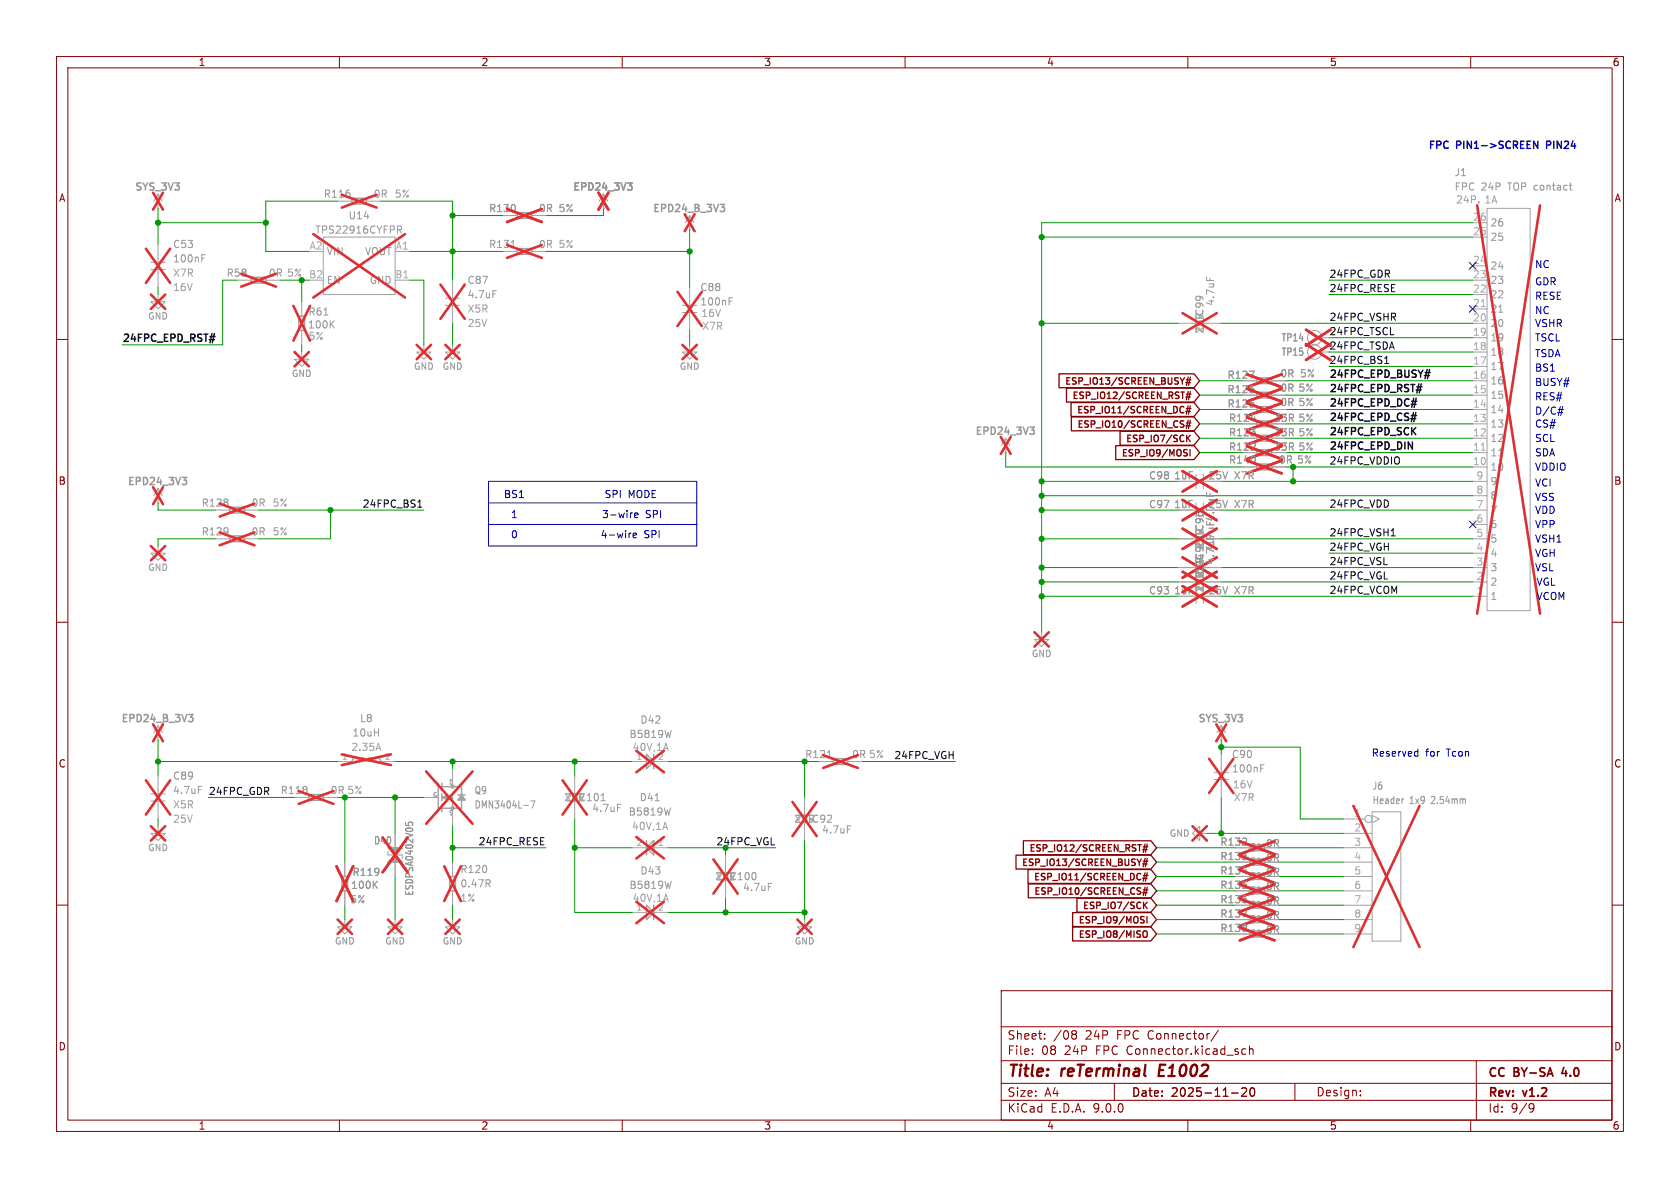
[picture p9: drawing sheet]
<svg xmlns="http://www.w3.org/2000/svg" width="297mm" height="210mm" viewBox="0 0 297 210" stroke-linecap="round" stroke-linejoin="round" font-family="sans-serif">
<g fill="none" stroke="#840000" stroke-width=".18">
<path d="M10 10h277v190h-277zM12 12h273v186h-273zM60 10v2M110 10v2M160 10v2M210 10v2M260 10v2M10 60h2M285 60h2M10 110h2M285 110h2M10 160h2"/>
<path d="M177 175.1h107.9v22.9h-107.9zM285 160h2M60 198v2M110 198v2M160 198v2M177 194.5h108M177 191.5h108M177 187.5h108M177 181.5h108M182.5 186.3v.1M182.5 185.5v.1M184.7 183.6v.1"/>
<path d="M184.7 182.8v.1M189.7 182.2l.5 .1 .1 .2-.3 .3M189.7 182.8h.3M190 182.8l.2 .2 .1 .4-.1 .2-.5 .1M197 191.5v3M210 198v2M215.4 182.1l-1.3 2M217.7 193.2h1.2M219.5 192.4l.6-.1 .2 .1 .1 .3-.9 1.1h.9M219.5 186.1l.3 .3 .4-.1M220.2 185.5l-.4-.1-.3 .3M220.9 185.5l.2-.1 .4 .1v.9"/>
<path d="M220.9 184.9v1.5M221.1 192.4l.2-.1a.81 .81 0 0 1 .6 .6 .81 .81 0 0 1-.3 .8l-.1 .1a.81 .81 0 0 1-.4-1.4zM228.9 191.5v2.9M240.5 193.6v.1M240.5 192.8v.1M260 198v2M261 187.5v10.5M270.6 195.1l.5 .1a.99 .99 0 0 1-.4 1.4h-.2M271.2 195.7l-.3 .3h-.3"/>
</g>
<path d="M205.1 188.2l-.3 2h1" fill="none" stroke="#840000" stroke-width=".4"/>
<path d="M276.5 188.7l-.4 1.1h.9" fill="none" stroke="#840000" stroke-width=".3"/>
<g fill="none" stroke="#a1a1a1" stroke-width=".18">
<path d="M257.7 34.7l.4-.1 .3 .4-.8 .9h.8M259.2 34.6l-.3 .9h.8M259.5 35v.9M260.1 35.3l.6-.1 .2-.2-.1-.3-.7-.1v1.3M260.3 39.4h2.6M261.4 35.6l.1 .1M261.4 35.6v.2M261.5 35.7l-.1 .2M261.5 35.7l-.1 .1M262.7 35.9h.7M262.7 35l.3-.4v1.3M262.9 36.8h7.6v71.2h-7.6z"/>
<path d="M263.8 35.9l.4-1.3 .4 1.3M263.9 35.5h.6M78.7 52.7h2.6M78.7 54h2.6M80 49.5v3.2M80 54v3.2M260.3 59.7h2.6M260.3 57.2h2.6M260.3 54.6h2.6M260.3 52.1h2.6M260.3 49.5h2.6M260.3 47h2.6"/>
<path d="M260.3 41.9h2.6M74.9 61v1.2h1.3l-1.3 1.3-1.2-1.3h1.2M80 61v1.2h1.3l-1.3 1.3-1.3-1.3h1.3M260.3 77.5h2.6M260.3 74.9h2.6M260.3 72.4h2.6M260.3 69.9h2.6M260.3 67.3h2.6M260.3 64.8h2.6M260.3 62.2h2.6M260.3 97.8h2.6M260.3 95.3h2.6"/>
<path d="M260.3 92.7h2.6M260.3 90.2h2.6M260.3 87.6h2.6M260.3 85.1h2.6M260.3 82.6h2.6M260.3 80h2.6M184.1 111.8v1.2h1.3l-1.3 1.3-1.2-1.3h1.2M260.3 105.4h2.6M260.3 102.9h2.6M260.3 100.3h2.6M80 135.9v2.5M101.6 137.2v3.1"/>
<path d="M74.9 141h2.6M80 142.9v3.2M101.6 142.2v2.6M80 162.6v1.2h1.3l-1.3 1.3-1.3-1.3h1.3"/>
</g>
<g fill="none" stroke="#e12e31" stroke-width=".46">
<path d="M261.1 36.3l11.2 72.2M272.3 36.3l-11.2 72.2M77.9 50.3l4.3 6.1M82.2 50.3l-4.3 6.1M73.7 61l2.5 2.5M76.2 61l-2.5 2.5M78.7 61l2.6 2.5M81.3 61l-2.6 2.5M182.9 111.8l2.5 2.5M185.4 111.8l-2.5 2.5M75.3 136.4l8.2 9.2M83.5 136.4l-8.2 9.2"/>
<path d="M99.5 137.9l4.2 6.1M103.7 137.9l-4.2 6.1M78.7 162.6l2.6 2.5M81.3 162.6l-2.6 2.5"/>
</g>
<path d="M277.4 32.8h.5M277.7 33.5l.2 .1M87.1 51.4h.6M264.9 55.2h.8M264.9 80.6h.8M92.6 142.4h.8M93.8 141.6h.8l-.5 1.3M106.3 141.5h.7M109.2 142.2h.6" fill="none" stroke="#989898" stroke-width=".18"/>
<g fill="none" stroke="#a1a1a1" stroke-width=".25">
<path d="M77.5 138.4v5.1M78.1 138.4v1.3M78.1 139.1h3.5v3.8h-3.5M78.1 140.3v1.3M78.1 142.2v1.3M78.4 141l.7 .3M78.4 141h1.6v1.9M78.6 140.8l.5 .5M79.1 140.7l-1 .3 1 .3M79.1 140.7l-.7 .3M79.1 140.7v.6M81 140.5h1.2"/>
<path d="M81.6 140.5l.6 .9h-1.2zM81.6 141l-.3 .3M81.6 141l-.3 .4M81.6 141l.3 .3M81.6 141l.3 .4"/>
<circle cx="80" cy="142.9" r=".25"/>
</g>
<path d="M261.9 54.2h.7M261.9 79.6h.7" fill="none" stroke="#aaa" stroke-width=".18"/>
<path d="M60.5 154.9h1v2.6h-1z" fill="#f0f0f0"/>
<path d="M60.5 154.9h1v2.6h-1z" fill="none" stroke="#a1a1a1" stroke-width=".25"/>
<path d="M61 152.4v2.5M61 157.5v2.5" fill="none" stroke="#a1a1a1" stroke-width=".18"/>
<path d="M66.2 156.3l.5 .7M66.7 155.8l-.7 .7" fill="none" stroke="#989898" stroke-width=".18"/>
<path d="M59.5 153.1l2.9 6.2M62.4 153.1l-2.9 6.2" fill="none" stroke="#e12e31" stroke-width=".46"/>
<path d="M91.4 43.9h2.6v1.1h-2.6z" fill="#f0f0f0"/>
<path d="M91.4 43.9h2.6v1.1h-2.6z" fill="none" stroke="#a1a1a1" stroke-width=".25"/>
<path d="M88.9 44.5h2.5M94 44.5h2.5" fill="none" stroke="#a1a1a1" stroke-width=".18"/>
<path d="M90.4 43.8h.7" fill="none" stroke="#989898" stroke-width=".18"/>
<path d="M89.6 43.3l6.2 2.3M95.8 43.3l-6.2 2.3" fill="none" stroke="#e12e31" stroke-width=".46"/>
<path d="M91.4 37.6h2.6v1h-2.6z" fill="#f0f0f0"/>
<path d="M91.4 37.6h2.6v1h-2.6z" fill="none" stroke="#a1a1a1" stroke-width=".25"/>
<g fill="none" stroke="#a1a1a1" stroke-width=".18">
<path d="M88.9 38.1h2.5M94 38.1h2.5M106.7 36.8h.1M106.7 34.3l-.8 1.3M106.7 34.3l.7 1.3M106.7 34.3v2.5M121.9 38.1l-.7 1.3M121.9 38.1l.8 1.3M121.9 38.1v2.5M120.6 54h2.6M120.6 55.2h2.6M121.9 40.6h.1"/>
<path d="M121.9 50.8v3.2M121.9 55.2v3.2M121.9 61v1.2h1.3l-1.3 1.3-1.3-1.3h1.3M177.8 77.5l-.8 1.2M177.8 77.5l.8 1.2M177.8 77.5v2.5M177.8 80h.1M208.3 95.3h3.2M210.8 90.2h.7M210.8 85.1h.7M211.5 83.8v2.6M211.5 88.9v2.5"/>
<path d="M212.7 83.8v2.6M212.7 88.9v2.5M212.7 90.2h.7M212.7 85.1h.7M213.4 95.3h2.5M69.8 162.6v1.2h1.3l-1.3 1.3-1.2-1.3h1.2"/>
</g>
<g fill="none" stroke="#e12e31" stroke-width=".46">
<path d="M89.6 37l6.2 2.2M95.8 37l-6.2 2.2M105.8 34.1l1.8 3M107.6 34.1l-1.8 3M121 37.9l1.8 3M122.8 37.9l-1.8 3M119.8 51.6l4.3 6M124.1 51.6l-4.3 6M120.6 61l2.6 2.5M123.2 61l-2.6 2.5M176.9 77.2l1.8 3M178.7 77.2l-1.8 3"/>
<path d="M209.1 88.4l6 3.6M209.1 83.3l6 3.6M209.1 93.5l6 3.5M215.1 88.4l-6 3.6M215.1 83.3l-6 3.6M215.1 93.5l-6 3.5M68.6 162.6l2.5 2.5M71.1 162.6l-2.5 2.5"/>
</g>
<path d="M110.9 32.3h.8l-.4 .5 .4 .1v.5l-.2 .2h-.4M127.3 36.1h.8l-.4 .5 .3 .1 .1 .5-.3 .2h-.3M182.1 75.5h.7l-.4 .5 .4 .1v.4l-.2 .3h-.4" fill="none" stroke="#989898" stroke-width=".25"/>
<path d="M128.9 53.3h.4M128.9 52.6h.6M213.3 87.1v.6" fill="none" stroke="#989898" stroke-width=".18"/>
<path d="M222.2 82h2.6v1.1h-2.6z" fill="#f0f0f0"/>
<path d="M222.2 82h2.6v1.1h-2.6z" fill="none" stroke="#a1a1a1" stroke-width=".25"/>
<path d="M219.7 82.6h2.5M224.8 82.6h2.5" fill="none" stroke="#a1a1a1" stroke-width=".18"/>
<path d="M220.4 81.4l6.2 2.3M226.6 81.4l-6.2 2.3" fill="none" stroke="#e12e31" stroke-width=".46"/>
<path d="M222.2 79.5h2.6v1h-2.6z" fill="#f0f0f0"/>
<path d="M222.2 79.5h2.6v1h-2.6z" fill="none" stroke="#a1a1a1" stroke-width=".25"/>
<path d="M219.7 80h2.5" fill="none" stroke="#a1a1a1" stroke-width=".18"/>
<path d="M220.4 78.9l6.2 2.2M226.6 78.9l-6.2 2.2" fill="none" stroke="#e12e31" stroke-width=".46"/>
<path d="M222.2 77h2.6v1h-2.6z" fill="#f0f0f0"/>
<path d="M222.2 77h2.6v1h-2.6z" fill="none" stroke="#a1a1a1" stroke-width=".25"/>
<path d="M219.7 77.5h2.5M68.6 149.9h2.5l-2.5 2.5h2.5zM68.6 150.5v.6h2.5v.7M69.8 147.3v2.6M69.8 152.4v2.5M218.4 149.9h2.6M218.4 154.9h2.6M61 162.6v1.2h1.2l-1.2 1.3-1.3-1.3h1.3" fill="none" stroke="#a1a1a1" stroke-width=".18"/>
<path d="M220.4 76.3l6.2 2.3M226.6 76.3l-6.2 2.3M67.7 148.1l4.3 6.1M72 148.1l-4.3 6.1M219.2 148.7l6.1 2.3M219.2 153.8l6.1 2.3M225.3 148.7l-6.1 2.3M225.3 153.8l-6.1 2.3M59.7 162.6l2.5 2.5M62.2 162.6l-2.5 2.5" fill="none" stroke="#e12e31" stroke-width=".46"/>
<path d="M71.7 145.4v.5M72.2 145.8v-.3l.2-.2 .5 .1 .1 .4M219.7 154.1h.8" fill="none" stroke="#989898" stroke-width=".18"/>
<g fill="#a1a1a1" stroke="#a1a1a1" stroke-width=".18">
<path d="M68.6 152.4l1.2-1.3 1.3 1.3z"/>
<path d="M68.6 149.9h2.5l-1.3 1.2z"/>
</g>
<path d="M222.2 74.4h2.6v1h-2.6z" fill="#f0f0f0"/>
<path d="M222.2 74.4h2.6v1h-2.6z" fill="none" stroke="#a1a1a1" stroke-width=".25"/>
<path d="M219.7 74.9h2.5" fill="none" stroke="#a1a1a1" stroke-width=".18"/>
<path d="M221.2 74.1h.8" fill="none" stroke="#989898" stroke-width=".18"/>
<path d="M220.4 73.8l6.2 2.3M226.6 73.8l-6.2 2.3" fill="none" stroke="#e12e31" stroke-width=".46"/>
<path d="M222.2 69.3h2.6v1.1h-2.6z" fill="#f0f0f0"/>
<path d="M222.2 69.3h2.6v1.1h-2.6z" fill="none" stroke="#a1a1a1" stroke-width=".25"/>
<path d="M219.7 69.9h2.5M224.8 69.9h2.5" fill="none" stroke="#a1a1a1" stroke-width=".18"/>
<path d="M220.4 68.7l6.2 2.3M226.6 68.7l-6.2 2.3" fill="none" stroke="#e12e31" stroke-width=".46"/>
<path d="M222.2 71.9h2.6v1h-2.6z" fill="#f0f0f0"/>
<path d="M222.2 71.9h2.6v1h-2.6z" fill="none" stroke="#a1a1a1" stroke-width=".25"/>
<path d="M219.7 72.4h2.5M224.8 72.4h2.5" fill="none" stroke="#a1a1a1" stroke-width=".18"/>
<path d="M220.4 71.3l6.2 2.2M226.6 71.3l-6.2 2.2" fill="none" stroke="#e12e31" stroke-width=".46"/>
<path d="M54.6 140.5h2.5v1h-2.5z" fill="#f0f0f0"/>
<path d="M62.2 134.6a.64 .64 0 0 1 .7-.6 .64 .64 0 0 1 .6 .6 .64 .64 0 0 1 .6-.6 .64 .64 0 0 1 .7 .6 .64 .64 0 0 1 .6-.6 .64 .64 0 0 1 .6 .6 .64 .64 0 0 1 .7-.6 .64 .64 0 0 1 .6 .6M54.6 140.5h2.5v1h-2.5z" fill="none" stroke="#a1a1a1" stroke-width=".25"/>
<path d="M59.7 134.6h2.5M66.9 131.4l.4 1.3M67.3 134.6h2.5M52.1 141h2.5M57.1 141h2.6" fill="none" stroke="#a1a1a1" stroke-width=".18"/>
<path d="M52.8 139.8l6.2 2.3M59 139.8l-6.2 2.3M60.4 133.4l8.7 1.8M69.1 133.4l-8.7 1.8" fill="none" stroke="#e12e31" stroke-width=".46"/>
<path d="M40.6 94.7h2.6v1.1h-2.6z" fill="#f0f0f0"/>
<path d="M40.6 94.7h2.6v1.1h-2.6zM114.3 133.4l1.3 1.2-1.3 1.3zM115.6 133.4v2.5M114.3 148.6v2.5M115.6 148.6v2.5l-1.3-1.2zM114.3 160l1.3 1.3-1.3 1.3zM115.6 160v2.6" fill="none" stroke="#a1a1a1" stroke-width=".25"/>
<g fill="none" stroke="#a1a1a1" stroke-width=".18">
<path d="M27.9 96.5v1.3h1.3l-1.3 1.3-1.2-1.3h1.2M38.1 95.3h2.5M43.2 95.3h2.5M27.9 130.8h.1M27.9 128.3l-.7 1.2M27.9 128.3l.8 1.2M27.9 128.3v2.5M27.9 137.2v3.1M111.8 134.6h2.5M115.6 134.6h2.5M214.6 136.5h2.6M214.6 137.8h2.6"/>
<path d="M215.9 133.4v3.1M215.9 137.8v3.2M26.7 140.3h2.5M26.7 141.6h2.5M27.9 146.1v1.2h1.3l-1.3 1.3-1.2-1.3h1.2M27.9 141.6v3.2M111.8 149.9h2.5M115.6 149.9h2.5M128.3 151.1v3.2M128.3 156.2v2.6M142.2 141v3.1M142.2 146.1v2.5"/>
<path d="M111.8 161.3h2.5M115.6 161.3h2.5M142.2 162.6v1.2h1.3l-1.3 1.3-1.2-1.3h1.2"/>
</g>
<g fill="none" stroke="#e12e31" stroke-width=".46">
<path d="M26.7 96.5l2.5 2.6M29.2 96.5l-2.5 2.6M38.8 94.1l6.2 2.3M45 94.1l-6.2 2.3M25.8 137.9l4.3 6.1M27.1 128l1.7 3M28.8 128l-1.7 3M30.1 137.9l-4.3 6.1M112.5 132.7l4.9 3.8M117.4 132.7l-4.9 3.8M213.8 134.1l4.2 6.1M218 134.1l-4.2 6.1"/>
<path d="M26.7 146.1l2.5 2.5M29.2 146.1l-2.5 2.5M112.5 159.4l4.9 3.8M112.5 148l4.9 3.8M117.4 159.4l-4.9 3.8M117.4 148l-4.9 3.8M126.1 151.9l4.3 6.1M130.4 151.9l-4.3 6.1M140.1 141.8l4.3 6M144.4 141.8l-4.3 6M141 162.6l2.5 2.5M143.5 162.6l-2.5 2.5"/>
</g>
<path d="M33.3 126.3h.8l-.4 .5 .3 .1 .1 .4-.2 .3h-.4" fill="none" stroke="#989898" stroke-width=".25"/>
<path d="M35.1 139h.6M118.7 129.1l-.3 1.3M222.9 135.8h.4M222.9 135.2h.6M115.8 141.5h.7M118.5 142.8l-.3 1.3M118.7 155.8l-.3 1.2M135.8 156.2h.6M149.8 146h.6" fill="none" stroke="#989898" stroke-width=".18"/>
<path d="M62.2 35.1h2.6v1h-2.6z" fill="#f0f0f0"/>
<path d="M62.2 35.1h2.6v1h-2.6z" fill="none" stroke="#a1a1a1" stroke-width=".25"/>
<path d="M59.7 35.6h2.5M64.8 35.6h2.5" fill="none" stroke="#a1a1a1" stroke-width=".18"/>
<path d="M60.4 34.4l6.2 2.3M66.6 34.4l-6.2 2.3" fill="none" stroke="#e12e31" stroke-width=".46"/>
<path d="M147.3 134.1h2.6v1h-2.6z" fill="#f0f0f0"/>
<path d="M147.3 134.1h2.6v1h-2.6z" fill="none" stroke="#a1a1a1" stroke-width=".25"/>
<path d="M144.8 134.6h2.5M149.9 134.6h2.5" fill="none" stroke="#a1a1a1" stroke-width=".18"/>
<path d="M146.3 133.9h.7" fill="none" stroke="#989898" stroke-width=".18"/>
<path d="M145.5 133.5l6.2 2.3M151.7 133.5l-6.2 2.3" fill="none" stroke="#e12e31" stroke-width=".46"/>
<path d="M40.6 89.7h2.6v1h-2.6z" fill="#f0f0f0"/>
<path d="M40.6 89.7h2.6v1h-2.6z" fill="none" stroke="#a1a1a1" stroke-width=".25"/>
<path d="M27.9 52.1v1.2h1.3l-1.3 1.3-1.2-1.3h1.2M27.9 88.9h.1M27.9 86.4l-.7 1.2M27.9 86.4l.8 1.2M27.9 86.4v2.5M38.1 90.2h2.5M43.2 90.2h2.5" fill="none" stroke="#a1a1a1" stroke-width=".18"/>
<path d="M26.7 52.1l2.5 2.5M29.2 52.1l-2.5 2.5M27.1 86.1l1.7 3M28.8 86.1l-1.7 3M38.8 89l6.2 2.3M45 89l-6.2 2.3" fill="none" stroke="#e12e31" stroke-width=".46"/>
<path d="M32.2 84.4h.8l-.4 .5 .3 .1 .1 .4-.3 .3h-.3" fill="none" stroke="#989898" stroke-width=".25"/>
<path d="M44.4 49h2.6v1h-2.6z" fill="#f0f0f0"/>
<path d="M44.4 49h2.6v1h-2.6z" fill="none" stroke="#a1a1a1" stroke-width=".25"/>
<path d="M27.9 36.8h.1M27.9 34.3v2.5M27.9 34.3l-.7 1.3M27.9 34.3l.8 1.3M26.7 46.4h2.5M26.7 47.6h2.5M27.9 43.2v3.2M27.9 47.6v3.2M41.9 49.5h2.5M53.3 62.2v1.3h1.3l-1.3 1.3-1.2-1.3h1.2" fill="none" stroke="#a1a1a1" stroke-width=".18"/>
<path d="M27.1 34.1l1.7 3M28.8 34.1l-1.7 3M25.8 44l4.3 6M30.1 44l-4.3 6M42.6 48.4l6.2 2.3M48.8 48.4l-6.2 2.3M52.1 62.2l2.5 2.6M54.6 62.2l-2.5 2.6" fill="none" stroke="#e12e31" stroke-width=".46"/>
<path d="M35.7 45.6h.4M35.7 45h.6" fill="none" stroke="#989898" stroke-width=".18"/>
<path d="M52.8 55.9h1v2.5h-1z" fill="#f0f0f0"/>
<path d="M52.8 55.9h1v2.5h-1z" fill="none" stroke="#a1a1a1" stroke-width=".25"/>
<g fill="none" stroke="#a1a1a1" stroke-width=".18">
<path d="M53.3 53.3v2.6M53.3 58.4v2.6M57.1 41.9h12.7v10.2h-12.7zM69.8 44.5h2.6M69.8 49.5h2.6M208.3 100.3h3.2M208.3 102.9h3.2M210.8 105.4h.7M211.5 104.1v2.6M212.7 104.1v2.6M212.7 105.4h.7M213.4 100.3h2.5"/>
<path d="M213.4 102.9h2.5M215.9 130.8h.1M215.9 128.3l-.8 1.2M215.9 128.3l.8 1.2M215.9 128.3v2.5M212.1 147.3v-1.2l-1.3 1.2 1.3 1.3v-1.3h1.3M237.5 144.8h3.8M237.5 147.3h5.1M237.5 149.9h5.1M237.5 152.4h5.1M237.5 154.9h5.1M237.5 157.5h5.1"/>
<path d="M242.6 144.1l1.2 .7-1.2 .6M242.6 143.5h5v22.9h-5zM237.5 160h5.1M237.5 162.6h5.1M237.5 165.1h5.1"/>
<circle cx="241.9" cy="144.8" r=".63"/>
</g>
<path d="M70.3 39.9h.5l.2 .3-.1 .4h-.6M57.3 55.7h.7M58.6 57.3l.5 .7M59.1 56.7l-.7 .7M70.6 40.6l.4 .6M248.1 141.2h.1" fill="none" stroke="#989898" stroke-width=".18"/>
<g fill="none" stroke="#e12e31" stroke-width=".46">
<path d="M51.9 54.1l2.9 6.1M54.8 54.1l-2.9 6.1M55.4 41.4l16.2 11.2M71.6 41.4l-16.2 11.2M209.1 98.5l6 3.6M215.1 98.5l-6 3.6M209.1 103.6l6 3.6M209.1 101.1l6 3.6M215.1 103.6l-6 3.6M215.1 101.1l-6 3.6M215 128l1.8 3M216.8 128l-1.8 3"/>
<path d="M210.8 146.1l2.6 2.5M213.4 146.1l-2.6 2.5M239.3 142.5l11.7 24.9M251 142.5l-11.7 24.9"/>
</g>
<path d="M222.2 66.8h2.6v1h-2.6z" fill="#f0f0f0"/>
<path d="M222.2 66.8h2.6v1h-2.6z" fill="none" stroke="#a1a1a1" stroke-width=".25"/>
<g fill="none" stroke="#a1a1a1" stroke-width=".18">
<path d="M208.3 57.2h3.2M213.4 57.2h2.5M233.7 59.7h1.2M219.7 67.3h2.5M224.8 67.3h2.5M233.7 62.2h1.2M218.4 157.5h2.6M218.4 152.4h2.6M218.4 162.6h2.6M218.4 160h2.6M218.4 165.1h2.6"/>
<circle cx="232.4" cy="59.7" r="1.27"/>
<circle cx="232.4" cy="62.2" r="1.27"/>
</g>
<path d="M213.3 49v.6M220.9 65.6h.8l-.5 1.3M219.6 160.9h.9l-.6 1.2" fill="none" stroke="#989898" stroke-width=".18"/>
<g fill="none" stroke="#e12e31" stroke-width=".46">
<path d="M209.1 55.4l6 3.5M215.1 55.4l-6 3.5M230.9 58.3l4.3 2.8M235.2 58.3l-4.3 2.8M220.4 66.2l6.2 2.2M226.6 66.2l-6.2 2.2M230.9 60.8l4.3 2.8M235.2 60.8l-4.3 2.8M219.2 156.3l6.1 2.3M219.2 158.9l6.1 2.3M219.2 151.3l6.1 2.2M225.3 156.3l-6.1 2.3"/>
<path d="M225.3 158.9l-6.1 2.3M225.3 151.3l-6.1 2.2M219.2 161.4l6.1 2.3M219.2 164l6.1 2.2M225.3 161.4l-6.1 2.3M225.3 164l-6.1 2.2"/>
</g>
<path d="M79.5 154.9h1v2.6h-1z" fill="#f0f0f0"/>
<path d="M79.5 154.9h1v2.6h-1z" fill="none" stroke="#a1a1a1" stroke-width=".25"/>
<g fill="none" stroke="#a1a1a1" stroke-width=".18">
<path d="M88.9 38.1h2.5M94 38.1h2.5M106.7 36.8h.1M219.7 67.3h2.5M219.7 72.4h2.5M219.7 69.9h2.5M219.7 74.9h2.5M219.7 77.5h2.5M224.8 67.3h2.5M224.8 72.4h2.5M224.8 69.9h2.5M208.3 95.3h2.5"/>
<path d="M213.4 95.3h2.5M219.7 80h2.5M219.7 82.6h2.5M224.8 82.6h2.5M208.3 100.3h2.5M208.3 102.9h2.5M213.4 100.3h2.5M213.4 102.9h2.5M61 152.4v2.5M61 157.5v2.5M69.8 147.3v2.6M69.8 152.4v2.5"/>
<path d="M80 152.4v2.5M80 157.5v2.5M218.4 152.4h2.6M218.4 149.9h2.6M218.4 154.9h2.6M218.4 157.5h2.6M218.4 162.6h2.6M218.4 160h2.6M218.4 165.1h2.6"/>
</g>
<path d="M220.9 65.6h.8l-.5 1.3M221.2 74.1h.8M213.3 87.1v.6M66.2 156.3l.5 .7M66.7 155.8l-.7 .7M71.7 145.4v.5M72.2 145.8v-.3l.2-.2 .5 .1 .1 .4M86.2 156.2l.5 .6M86.5 155.6l.2 .2-.2 .3M219.7 154.1h.8M219.6 160.9h.9l-.6 1.2" fill="none" stroke="#989898" stroke-width=".18"/>
<g fill="none" stroke="#e12e31" stroke-width=".46">
<path d="M89.6 37l6.2 2.2M95.8 37l-6.2 2.2M105.8 34.1l1.8 3M107.6 34.1l-1.8 3M230.9 58.3l4.3 2.8M235.2 58.3l-4.3 2.8M220.4 66.2l6.2 2.2M220.4 71.3l6.2 2.2M220.4 68.7l6.2 2.3M220.4 73.8l6.2 2.3M220.4 76.3l6.2 2.3M220.4 78.9l6.2 2.2"/>
<path d="M226.6 66.2l-6.2 2.2M226.6 71.3l-6.2 2.2M226.6 68.7l-6.2 2.3M226.6 73.8l-6.2 2.3M226.6 76.3l-6.2 2.3M226.6 78.9l-6.2 2.2M230.9 60.8l4.3 2.8M235.2 60.8l-4.3 2.8M209.1 98.5l6 3.6M209.1 93.5l6 3.5M209.1 83.3l6 3.6M209.1 88.4l6 3.6"/>
<path d="M215.1 98.5l-6 3.6M215.1 93.5l-6 3.5M215.1 83.3l-6 3.6M215.1 88.4l-6 3.6M220.4 81.4l6.2 2.3M226.6 81.4l-6.2 2.3M209.1 103.6l6 3.6M209.1 101.1l6 3.6M215.1 103.6l-6 3.6M215.1 101.1l-6 3.6M59.5 153.1l2.9 6.2M62.4 153.1l-2.9 6.2"/>
<path d="M67.7 148.1l4.3 6.1M72 148.1l-4.3 6.1M78.5 153.1l3 6.2M81.5 153.1l-3 6.2M219.2 151.3l6.1 2.2M219.2 148.7l6.1 2.3M219.2 153.8l6.1 2.3M219.2 156.3l6.1 2.3M219.2 158.9l6.1 2.3M225.3 151.3l-6.1 2.2M225.3 148.7l-6.1 2.3M225.3 153.8l-6.1 2.3"/>
<path d="M225.3 156.3l-6.1 2.3M225.3 158.9l-6.1 2.3M219.2 161.4l6.1 2.3M219.2 164l6.1 2.2M225.3 161.4l-6.1 2.3M225.3 164l-6.1 2.2"/>
</g>
<g fill="none" stroke="#840000" stroke-width=".23">
<path d="M187.2 66.1h23.9l1 1.2-1 1.2h-23.9zM188.5 68.6h22.6l1 1.3-1 1.2h-22.6zM189.4 71.2h21.7l1 1.2-1 1.2h-21.7zM189.4 73.7h21.7l1 1.2-1 1.3h-21.7zM197.2 78.8h13.9l1 1.2-1 1.2h-13.9zM198 76.2h13.1l1 1.3-1 1.2h-13.1zM209.4 66.8l-.4 .6M209.5 79.5h.4M209.6 67.6h.8M209.6 70.2h.8M209.6 75.3h.8M209.6 72.7h.8"/>
<path d="M209.7 67.1h.8M209.7 69.7h.8M209.7 74.8h.8M209.7 72.2h.8M209.9 77.4l.5 .7M210.1 66.7l-.4 1.4M210.1 69.2l-.4 1.5M210.1 74.3l-.4 1.4M210.1 71.7l-.4 1.5M210.4 79.5v1.1M210.4 66.7l-.3 1.4M210.4 69.2l-.3 1.5"/>
<path d="M210.4 76.9l-.6 .7M210.4 74.3l-.3 1.4M210.4 71.7l-.3 1.5M209.5 80l.3 .1 .1 .3-.2 .2h-.3M179.6 151.2h23.9l1 1.2-1 1.2h-23.9zM180.9 148.6h22.6l1 1.3-1 1.2h-22.6zM181.7 153.7h21.8l1 1.2-1 1.3h-21.8zM181.8 156.3h21.7l1 1.2-1 1.2h-21.7zM190.4 158.8h13.1l1 1.2-1 1.2h-13.1zM201.8 151.9l-.4 .6M202 155.3h.8M202 157.8h.8"/>
<path d="M202 150.2h.8M202 152.7h.8M202.1 154.8h.8M202.1 157.3h.8M202.1 149.7h.8M202.1 152.2h.8M202.3 160l.5 .6M202.4 154.3l-.3 1.5M202.4 156.8l-.3 1.5M202.4 149.2l-.3 1.5M202.4 151.7l-.3 1.5M202.8 154.3l-.3 1.5"/>
<path d="M202.8 156.8l-.3 1.5M202.8 149.2l-.3 1.5M202.8 159.5l-.6 .6M202.8 151.7l-.3 1.5M189.6 163.9h13.9l1 1.2-1 1.2h-13.9zM189.6 161.3h13.9l1 1.3-1 1.2h-13.9zM201.8 162.6l.4 .1 .1 .2-.2 .3h-.3M201.8 162l.5 .1M202.1 164.9a.38 .38 0 0 1 .3-.4 .38 .38 0 0 1 .4 .4v.4a.38 .38 0 0 1-.4 .4 .38 .38 0 0 1-.3-.4M202.8 162v1.2"/>
</g>
<path d="M244.8 64.3h.7M245 63.2l.1-.2v1.3M73.9 89.7h.7M74.1 88.6l.1-.2v1.3M245.9 94.7h.8" fill="none" stroke="#0f0f0f" stroke-width=".18"/>
<g fill="none" stroke="#0f0f0f" stroke-width=".25">
<path d="M37.1 59.5h.9M37.9 59l-.4 1.6M37 60h.9M249 78.1l.7 1.3v-1.3M249.4 74h.9M249.4 71.5h1M249.5 73.5h.9M249.6 70.9h.9M250.3 72.9l-.4 1.7M250.4 70.4l-.4 1.6M250.4 68.9h.9M250.5 68.4h.9"/>
<path d="M251.3 67.8l-.4 1.7M251.8 66.4h.9M251.9 65.9h.9M252.7 65.3l-.3 1.6"/>
</g>
<g fill="none" stroke="#0000c2" stroke-width=".18">
<path d="M275.4 72.9h.9M275.5 72.4h.9M276.3 71.8l-.4 1.7M86.4 85.1h36.8v11.4h-36.8zM86.4 92.7h36.8M86.4 88.9h36.8M111.6 94.2l-.3 .1M111.8 90.7h-.2M111.9 94.6l.6-.1v-.2l-.4-.1-.2 .2 .1 .6h.5M112.2 91.1l.6-.1-.1-.3h-.3l-.2 .2v.6h.5M250.3 132.8l.4 .1M250.7 132.4v1.3"/>
<path d="M250.7 133.6l-.4 .1"/>
</g>
<g fill="none" stroke="#009600" stroke-width=".18">
<path d="M27.9 39.4h19.1M27.9 36.8v6.4M59.7 35.6h-12.7v8.9h7.6M67.3 35.6h12.7v13.9M80 38.1h8.9M106.7 36.8v1.3h-10.2M260.3 39.4h-76.2v72.4M27.9 50.8v1.3M41.9 49.5h-2.5v11.5h-17.8M49.5 49.5h5.1M53.3 49.5v3.8M72.4 44.5h16.5"/>
<path d="M72.4 49.5h2.5v11.5M80 57.2v3.8M96.5 44.5h25.4M121.9 40.6v10.2M121.9 58.4v2.6M184.1 57.2h24.2M184.1 41.9h76.2M215.9 57.2h44.4M234.9 52.1h25.4M234.9 49.5h25.4M234.9 59.7h25.4M53.3 61v1.2"/>
<path d="M212.1 77.5h7.6M212.1 72.4h7.6M212.1 69.9h7.6M212.1 67.3h7.6M212.1 74.9h7.6M227.3 77.5h33M227.3 72.4h33M227.3 69.9h33M227.3 67.3h33M227.3 74.9h33M234.9 64.8h25.4M234.9 62.2h25.4"/>
<path d="M27.9 88.9v1.3h10.2M38.1 95.3h-10.2v1.2M45.7 90.2h29.2M58.4 90.2v5.1h-12.7M177.8 80v2.6h41.9M184.1 85.1h24.2M184.1 95.3h24.2M184.1 87.6h76.2M184.1 90.2h24.2M212.1 80h7.6M215.9 85.1h44.4M215.9 95.3h44.4"/>
<path d="M215.9 90.2h44.4M227.3 80h33M234.9 97.8h25.4M260.3 82.6h-31.7v2.5M184.1 100.3h24.2M184.1 102.9h24.2M184.1 105.4h24.2M215.9 100.3h44.4M215.9 102.9h44.4M215.9 105.4h44.4M27.9 134.6h31.8M27.9 130.8v6.4"/>
<path d="M69.8 134.6h42M80 134.6v1.3M101.6 134.6v2.6M118.1 134.6h24.1v6.4M152.4 134.6h16.5M215.9 130.8v2.6M215.9 132.1h14v12.7h7.6M27.9 144.8v1.3M36.8 141h15.3M69.8 141v6.3M69.8 154.9v7.7M74.9 141h-13.9v11.4"/>
<path d="M80 146.1v6.3M80 149.9h16.5M101.6 149.9h10.2M101.6 144.8v16.5h10.2M118.1 149.9h19.1M128.3 149.9v1.2M128.3 158.8v2.5M142.2 148.6v14M204.5 152.4h13.9M204.5 157.5h13.9M204.5 154.9h13.9M204.5 149.9h13.9"/>
<path d="M213.4 147.3h24.1M215.9 141v6.3M226.1 152.4h11.4M226.1 157.5h11.4M226.1 154.9h11.4M226.1 149.9h11.4M61 160v2.6M80 160v2.6M118.1 161.3h24.1M204.5 160h13.9M204.5 162.6h13.9M204.5 165.1h13.9"/>
<path d="M226.1 160h11.4M226.1 162.6h11.4M226.1 165.1h11.4"/>
</g>
<path d="M259.7 46.4l1.3 1.2M259.7 54l1.3 1.2M261 46.4l-1.3 1.2M261 54l-1.3 1.2M259.7 92.1l1.3 1.2M261 92.1l-1.3 1.2" fill="none" stroke="#000084" stroke-width=".18"/>
<path d="M271.9 25v1.2l-.8-1.2v1.2" fill="none" stroke="#0000c2" stroke-width=".25"/>
<path d="M110.9 32.3h.8l-.4 .5 .4 .1v.5l-.2 .2h-.4" fill="none" stroke="#989898" stroke-width=".25"/>
<g fill="#009600" stroke="#009600" stroke-width=".18">
<circle cx="228.6" cy="85.1" r=".46"/>
<circle cx="228.6" cy="82.6" r=".46"/>
<circle cx="184.1" cy="102.9" r=".46"/>
<circle cx="184.1" cy="105.4" r=".46"/>
<circle cx="184.1" cy="90.2" r=".46"/>
<circle cx="184.1" cy="100.3" r=".46"/>
<circle cx="184.1" cy="85.1" r=".46"/>
<circle cx="184.1" cy="87.6" r=".46"/>
<circle cx="215.9" cy="147.3" r=".46"/>
<circle cx="215.9" cy="132.1" r=".46"/>
<circle cx="184.1" cy="95.3" r=".46"/>
<circle cx="184.1" cy="57.2" r=".46"/>
<circle cx="184.1" cy="41.9" r=".46"/>
<circle cx="121.9" cy="44.5" r=".46"/>
<circle cx="80" cy="38.1" r=".46"/>
<circle cx="80" cy="44.5" r=".46"/>
<circle cx="80" cy="149.9" r=".46"/>
<circle cx="101.6" cy="149.9" r=".46"/>
<circle cx="101.6" cy="134.6" r=".46"/>
<circle cx="69.8" cy="141" r=".46"/>
<circle cx="61" cy="141" r=".46"/>
<circle cx="80" cy="134.6" r=".46"/>
<circle cx="27.9" cy="134.6" r=".46"/>
<circle cx="128.3" cy="161.3" r=".46"/>
<circle cx="142.2" cy="161.3" r=".46"/>
<circle cx="142.2" cy="134.6" r=".46"/>
<circle cx="58.4" cy="90.2" r=".46"/>
<circle cx="27.9" cy="39.4" r=".46"/>
<circle cx="53.3" cy="49.5" r=".46"/>
<circle cx="47" cy="39.4" r=".46"/>
</g>
<g font-size="2.8" fill="#840000">
<text x="178" y="190.9">Title:</text>
<text x="187.7" y="190.9">reTerminal</text>
<text x="205.7" y="190.9">E1002</text>
</g>
<g font-size="2.1" fill="#840000">
<text x="178" y="184">Sheet:</text>
<text x="186.2" y="184">/08</text>
<text x="192" y="184">24P</text>
<text x="197.6" y="184">FPC Connector/</text>
<text x="178" y="186.7">File:</text>
<text x="184.1" y="186.7">08</text>
<text x="188.2" y="186.7">24P</text>
<text x="193.9" y="186.7">FPC Connector.kicad_sch</text>
<text x="263" y="190.8">CC</text>
<text x="267.7" y="190.8">BY-SA</text>
<text x="276.8" y="190.8">4.0</text>
<text x="178" y="196.9">KiCad</text>
<text x="178" y="194.1">Size:</text>
<text x="184.7" y="194.1">A4</text>
<text x="185.7" y="196.9">E.D.A.</text>
<text x="193.3" y="196.9">9.0.0</text>
<text x="200" y="194.1">Date:</text>
<text x="207" y="194.1">2025-11-20</text>
<text x="232.6" y="194">Design:</text>
<text x="263" y="194.3">Rev:</text>
<text x="263" y="196.9">Id:</text>
<text x="267.1" y="196.9">9/9</text>
<text x="269.4" y="194.3">v1.2</text>
</g>
<g font-size="1.8" fill="#840000">
<text x="35" y="11.9">1</text>
<text x="85" y="11.9">2</text>
<text x="135" y="11.9">3</text>
<text x="185" y="11.9">4</text>
<text x="235" y="11.9">5</text>
<text x="285" y="11.9">6</text>
<text x="10.3" y="35.9">A</text>
<text x="285.3" y="35.9">A</text>
<text x="10.3" y="85.9">B</text>
<text x="285.3" y="85.9">B</text>
<text x="10.3" y="135.9">C</text>
<text x="285.3" y="135.9">C</text>
<text x="10.3" y="185.9">D</text>
<text x="285.3" y="185.9">D</text>
<text x="35" y="199.9">1</text>
<text x="85" y="199.9">2</text>
<text x="135" y="199.9">3</text>
<text x="185" y="199.9">4</text>
<text x="235" y="199.9">5</text>
<text x="285" y="199.9">6</text>
</g>
<g font-size="1.8" fill="#0000c2">
<text x="252.4" y="26.7">FPC</text>
<text x="257.5" y="26.7">PIN1-&gt;SCREEN</text>
<text x="273.9" y="26.7">PIN24</text>
<text x="271.3" y="47.6">NC</text>
<text x="271.3" y="53.2">RESE</text>
<text x="271.3" y="50.7">GDR</text>
<text x="271.3" y="55.7">NC</text>
<text x="271.3" y="58">VSHR</text>
<text x="271.3" y="60.6">TSCL</text>
<text x="271.3" y="63.4">TSDA</text>
<text x="271.3" y="65.9">BS1</text>
<text x="271.3" y="68.4">BUSY#</text>
<text x="271.3" y="71">RES#</text>
<text x="271.3" y="73.5">D/C#</text>
<text x="271.3" y="75.8">CS#</text>
<text x="271.3" y="83.4">VDDIO</text>
<text x="271.3" y="80.9">SDA</text>
<text x="271.3" y="78.3">SCL</text>
<text x="89" y="88.2">BS1</text>
<text x="106.8" y="88.2">SPI</text>
<text x="111" y="88.2">MODE</text>
<text x="271.3" y="86.2">VCI</text>
<text x="271.3" y="88.8">VSS</text>
<text x="90.2" y="91.8">1</text>
<text x="90.2" y="95.4">0</text>
<text x="106.1" y="95.4">4-wire</text>
<text x="106.3" y="91.8">3-wire</text>
<text x="113.8" y="95.4">SPI</text>
<text x="114.1" y="91.8">SPI</text>
<text x="271.3" y="93.6">VPP</text>
<text x="271.3" y="91">VDD</text>
<text x="271.3" y="98.7">VGH</text>
<text x="271.3" y="96.1">VSH1</text>
<text x="271.3" y="101.2">VSL</text>
<text x="271.5" y="106.3">VCOM</text>
<text x="271.5" y="103.7">VGL</text>
<text x="242.4" y="134">Reserved</text>
<text x="252" y="134">for</text>
<text x="255.9" y="134">Tcon</text>
</g>
<g font-size="1.8" fill="#989898">
<text x="23.7" y="34">SYS_3V3</text>
<text x="57.1" y="35.2">R116</text>
<text x="66" y="35.2">0R</text>
<text x="101.1" y="34">EPD24_3V3</text>
<text x="257.1" y="31.3">J1</text>
<text x="257.1" y="33.9">FPC</text>
<text x="261.9" y="33.9">24P</text>
<text x="266.7" y="33.9">TOP contact</text>
<text x="55.7" y="41.5">TPS22916CYFPR</text>
<text x="61.5" y="39">U14</text>
<text x="86.3" y="37.7">R130</text>
<text x="115.3" y="37.8">EPD24_B_3V3</text>
<text x="263.4" y="40.2">26</text>
<text x="30.5" y="46.6">100nF</text>
<text x="30.5" y="44">C53</text>
<text x="57.7" y="45.3">VIN</text>
<text x="64.4" y="45.3">VOUT</text>
<text x="86.3" y="44">R131</text>
<text x="263.4" y="47.9">24</text>
<text x="263.4" y="42.8">25</text>
<text x="40" y="49.1">R58</text>
<text x="57.7" y="50.4">EN</text>
<text x="65.3" y="50.4">GND</text>
<text x="82.6" y="50.4">C87</text>
<text x="82.6" y="52.9">4.7uF</text>
<text x="123.7" y="51.7">C88</text>
<text x="263.4" y="52.9">22</text>
<text x="263.4" y="50.4">23</text>
<text x="54.3" y="58.3">100K</text>
<text x="54.4" y="56">R61</text>
<text x="123.7" y="54.2">100nF</text>
<text x="213" y="59" transform="rotate(-90 213 59)">2 VC99</text>
<text x="214.9" y="54.2" transform="rotate(-90 214.9 54.2)">4.7uF</text>
<text x="263.4" y="58">20</text>
<text x="263.4" y="55.5">21</text>
<text x="226.5" y="60.6">TP14</text>
<text x="226.5" y="63.1">TP15</text>
<text x="263.4" y="65.6">17</text>
<text x="263.4" y="63.1">18</text>
<text x="263.4" y="60.6">19</text>
<text x="216.9" y="69.7">R126</text>
<text x="216.9" y="67.2">R127</text>
<text x="263.4" y="70.7">15</text>
<text x="263.4" y="68.2">16</text>
<text x="172.3" y="77.2">EPD24_3V3</text>
<text x="216.9" y="72.2">R125</text>
<text x="217.2" y="77.3">R123</text>
<text x="217.2" y="74.8">R124</text>
<text x="263.4" y="75.8">13</text>
<text x="263.4" y="73.3">14</text>
<text x="217.2" y="82.1">R140</text>
<text x="217.2" y="79.9">R122</text>
<text x="263.4" y="83.4">10</text>
<text x="263.4" y="80.9">11</text>
<text x="263.4" y="78.3">12</text>
<text x="22.4" y="86.1">EPD24_3V3</text>
<text x="35.5" y="89.8">R128</text>
<text x="44.4" y="89.8">0R</text>
<text x="203" y="84.9">C98</text>
<text x="263.4" y="88.5">8</text>
<text x="263.4" y="86">9</text>
<text x="35.5" y="94.8">R129</text>
<text x="44.4" y="94.8">0R</text>
<text x="203" y="90">C97</text>
<text x="263.4" y="93.6">6</text>
<text x="263.4" y="91">7</text>
<text x="214.9" y="99.9" transform="rotate(-90 214.9 99.9)">4.7uF</text>
<text x="214.9" y="97.3" transform="rotate(-90 214.9 97.3)">4.7uF 4.7uF</text>
<text x="263.4" y="101.2">3</text>
<text x="263.4" y="98.7">4</text>
<text x="263.4" y="96.1">5</text>
<text x="203" y="105.3">C93</text>
<text x="263.4" y="106.3">1</text>
<text x="263.4" y="103.7">2</text>
<text x="21.3" y="128">EPD24_B_3V3</text>
<text x="62.2" y="130.4">10uH</text>
<text x="63.5" y="127.9">L8</text>
<text x="111.2" y="130.7">B5819W</text>
<text x="113.1" y="128.1">D42</text>
<text x="211.7" y="128">SYS_3V3</text>
<text x="217.7" y="136.8">100nF</text>
<text x="217.7" y="134.2">C90</text>
<text x="30.5" y="138">C89</text>
<text x="30.5" y="140.6">4.7uF</text>
<text x="49.5" y="140.6">R118</text>
<text x="83.8" y="140.6">Q9</text>
<text x="83.8" y="143.1">DMN3404L-7</text>
<text x="99.7" y="141.8">2 VC101</text>
<text x="104.6" y="143.7">4.7uF</text>
<text x="113" y="141.8">D41</text>
<text x="242.5" y="139.8">J6</text>
<text x="242.5" y="142.3">Header</text>
<text x="249.2" y="142.3">1x9</text>
<text x="253.2" y="142.3">2.54mm</text>
<text x="66" y="149.5">D40</text>
<text x="111.1" y="144.4">B5819W</text>
<text x="140.4" y="145.6">2 VC92</text>
<text x="145.2" y="147.5">4.7uF</text>
<text x="215.6" y="149.7">R132</text>
<text x="62.2" y="155">R119</text>
<text x="81.3" y="154.5">R120</text>
<text x="113.1" y="154.8">D43</text>
<text x="126.4" y="155.8">2 VC100</text>
<text x="215.6" y="154.8">R134</text>
<text x="215.6" y="152.2">R133</text>
<text x="220.8" y="155.8">5%</text>
<text x="62" y="157.3">100K</text>
<text x="73.3" y="158.5" transform="rotate(-90 73.3 158.5)">ESDPSA0402V05</text>
<text x="81.3" y="157.1">0.47R</text>
<text x="111.2" y="157.3">B5819W</text>
<text x="131.3" y="157.7">4.7uF</text>
<text x="215.6" y="157.3">R135</text>
<text x="215.6" y="159.9">R136</text>
<text x="220.8" y="158.3">5%</text>
<text x="215.6" y="162.4">R137</text>
<text x="215.6" y="164.9">R138</text>
<text x="220.8" y="163.4">5%</text>
</g>
<g font-size="1.8" fill="#a1a1a1">
<text x="69.7" y="35.2">5%</text>
<text x="95.2" y="37.7">0R 5%</text>
<text x="95.2" y="44">0R 5%</text>
<text x="30.5" y="49.1">X7R</text>
<text x="30.5" y="51.7">16V</text>
<text x="47.4" y="49.1">0R 5%</text>
<text x="82.6" y="55.5">X5R</text>
<text x="82.6" y="58">25V</text>
<text x="123.9" y="56.2">16V</text>
<text x="124" y="58.5">X7R</text>
<text x="213" y="59.1" transform="rotate(-90 213 59.1)">X5R</text>
<text x="234.9" y="59.3">24FPC_TSCL</text>
<text x="54.4" y="60.3">5%</text>
<text x="234.9" y="61.9">24FPC_TSDA</text>
<text x="226.2" y="69.4">0R 5%</text>
<text x="226.2" y="72">0R 5%</text>
<text x="226.2" y="66.9">0R 5%</text>
<text x="225.1" y="77.3">33R 5%</text>
<text x="225.1" y="74.8">33R 5%</text>
<text x="225.1" y="79.9">33R 5%</text>
<text x="226" y="82.1">0R 5%</text>
<text x="48.1" y="89.8">5%</text>
<text x="207.5" y="84.9">1uF</text>
<text x="213.5" y="84.9">25V</text>
<text x="218" y="84.9">X7R</text>
<text x="48.1" y="94.8">5%</text>
<text x="207.5" y="90">1uF</text>
<text x="213.5" y="90">25V</text>
<text x="218" y="90">X7R</text>
<text x="213" y="97.1" transform="rotate(-90 213 97.1)">2 VC96</text>
<text x="207.5" y="105.3">1uF</text>
<text x="213" y="104.7" transform="rotate(-90 213 104.7)">2 VX5R</text>
<text x="213" y="102.2" transform="rotate(-90 213 102.2)">2 VC95</text>
<text x="213.5" y="105.3">25V</text>
<text x="218" y="105.3">X7R</text>
<text x="62" y="132.9">2.35A</text>
<text x="111.8" y="132.9">40V,1A</text>
<text x="150.6" y="134.2">0R 5%</text>
<text x="30.5" y="143.1">X5R</text>
<text x="99.7" y="141.8">X5R</text>
<text x="217.9" y="139.5">16V</text>
<text x="218" y="141.8">X7R</text>
<text x="30.5" y="145.6">25V</text>
<text x="111.6" y="146.9">40V,1A</text>
<text x="140.3" y="145.6">X5R</text>
<text x="223.7" y="150">0R</text>
<text x="126.3" y="155.8">X5R</text>
<text x="220.8" y="150.7">5%</text>
<text x="220.8" y="153.3">5%</text>
<text x="223.7" y="155">0R</text>
<text x="223.7" y="152.5">0R</text>
<text x="61.8" y="159.9">5%</text>
<text x="81.3" y="159.6">1%</text>
<text x="111.8" y="159.6">40V,1A</text>
<text x="220.8" y="160.9">5%</text>
<text x="223.7" y="157.6">0R</text>
<text x="223.7" y="160.1">0R</text>
<text x="220.8" y="166">5%</text>
<text x="223.7" y="162.7">0R</text>
<text x="223.7" y="165.2">0R</text>
</g>
<g font-size="1.8" fill="#aaa">
<text x="260.3" y="41.7">25</text>
<text x="260.3" y="39.1">26</text>
<text x="54.6" y="44.2">A2</text>
<text x="69.9" y="44.2">A1</text>
<text x="260.3" y="46.7">24</text>
<text x="54.5" y="49.3">B2</text>
<text x="69.8" y="49.3">B1</text>
<text x="260.3" y="51.8">22</text>
<text x="260.3" y="49.3">23</text>
<text x="260.3" y="59.4">19</text>
<text x="260.3" y="56.9">20</text>
<text x="260.3" y="54.4">21</text>
<text x="260.3" y="64.5">17</text>
<text x="260.3" y="62">18</text>
<text x="260.3" y="69.6">15</text>
<text x="260.3" y="67.1">16</text>
<text x="260.3" y="77.2">12</text>
<text x="260.3" y="74.7">13</text>
<text x="260.3" y="72.1">14</text>
<text x="260.3" y="82.3">10</text>
<text x="260.3" y="79.8">11</text>
<text x="260.9" y="89.9">7</text>
<text x="260.9" y="87.4">8</text>
<text x="260.9" y="84.8">9</text>
<text x="260.9" y="95">5</text>
<text x="260.9" y="92.5">6</text>
<text x="260.9" y="100.1">3</text>
<text x="260.9" y="97.5">4</text>
<text x="260.9" y="105.2">1</text>
<text x="260.9" y="102.6">2</text>
<text x="239.3" y="144.5">1</text>
<text x="239.3" y="147.1">2</text>
<text x="239.3" y="149.6">3</text>
<text x="239.3" y="152.1">4</text>
<text x="239.3" y="154.7">5</text>
<text x="239.3" y="157.2">6</text>
<text x="239.3" y="159.8">7</text>
<text x="239.3" y="162.3">8</text>
<text x="239.3" y="164.8">9</text>
</g>
<g font-size="1.8" fill="#0f0f0f">
<text x="234.9" y="51.7">24FPC_RESE</text>
<text x="234.9" y="49.2">24FPC_GDR</text>
<text x="234.9" y="56.8">24FPC_VSHR</text>
<text x="21.6" y="60.5">24FPC_EPD_RST#</text>
<text x="234.9" y="64.4">24FPC_BS1</text>
<text x="234.9" y="71.9">24FPC_EPD_DC#</text>
<text x="234.9" y="66.9">24FPC_EPD_BUSY#</text>
<text x="234.9" y="69.4">24FPC_EPD_RST#</text>
<text x="234.9" y="77">24FPC_EPD_SCK</text>
<text x="234.9" y="74.5">24FPC_EPD_CS#</text>
<text x="234.9" y="79.6">24FPC_EPD_DIN</text>
<text x="234.9" y="82.2">24FPC_VDDIO</text>
<text x="64" y="89.8">24FPC_BS1</text>
<text x="234.9" y="89.8">24FPC_VDD</text>
<text x="234.9" y="94.9">24FPC_VSH1</text>
<text x="234.9" y="97.4">24FPC_VGH</text>
<text x="234.9" y="100">24FPC_VSL</text>
<text x="234.9" y="102.5">24FPC_VGL</text>
<text x="234.9" y="105.1">24FPC_VCOM</text>
<text x="158" y="134.3">24FPC_VGH</text>
<text x="36.8" y="140.6">24FPC_GDR</text>
<text x="84.5" y="149.5">24FPC_RESE</text>
</g>
<g font-size="1.8" fill="#009600">
<text x="142.2" y="134.2">R121</text>
<text x="58.3" y="140.6">0R 5%</text>
<text x="126.6" y="149.5">24FPC_VGL</text>
</g>
<g font-size="1.6" fill="#989898">
<text x="26.1" y="56.7">GND</text>
<text x="73.1" y="65.6">GND</text>
<text x="78.2" y="65.6">GND</text>
<text x="120.1" y="65.6">GND</text>
<text x="51.5" y="66.8">GND</text>
<text x="26.1" y="101.1">GND</text>
<text x="182.3" y="116.4">GND</text>
<text x="206.7" y="148.1">GND</text>
<text x="26.1" y="150.7">GND</text>
<text x="59.1" y="167.2">GND</text>
<text x="68" y="167.2">GND</text>
<text x="78.2" y="167.2">GND</text>
<text x="140.4" y="167.2">GND</text>
</g>
<g font-size="1.6" fill="#840000">
<text x="188" y="68.3">ESP_IO13/SCREEN_BUSY#</text>
<text x="189.3" y="70.8">ESP_IO12/SCREEN_RST#</text>
<text x="190.2" y="73.4">ESP_IO11/SCREEN_DC#</text>
<text x="190.2" y="75.9">ESP_IO10/SCREEN_CS#</text>
<text x="198" y="81">ESP_IO9/MOSI</text>
<text x="198.8" y="78.5">ESP_IO7/SCK</text>
<text x="180.4" y="153.4">ESP_IO13/SCREEN_BUSY#</text>
<text x="181.7" y="150.9">ESP_IO12/SCREEN_RST#</text>
<text x="182.5" y="155.9">ESP_IO11/SCREEN_DC#</text>
<text x="182.6" y="158.5">ESP_IO10/SCREEN_CS#</text>
<text x="191.2" y="161">ESP_IO7/SCK</text>
<text x="190.4" y="166.1">ESP_IO8/MISO</text>
<text x="190.4" y="163.6">ESP_IO9/MOSI</text>
</g>
<g font-size="1.4" fill="#aaa">
<text x="60.3" y="134.4">1</text>
<text x="68" y="134.4">2</text>
<text x="112.4" y="134.4">1</text>
<text x="116.2" y="134.4">2</text>
<text x="112.4" y="149.6">2</text>
<text x="116.2" y="149.6">1</text>
<text x="112.4" y="161">1</text>
<text x="116.2" y="161">2</text>
</g>
<g font-size="1.1" fill="#a1a1a1">
<text x="76.4" y="141.2">G</text>
<text x="79.3" y="138.9">D</text>
<text x="79.3" y="144.3">S</text>
</g>
</svg>
